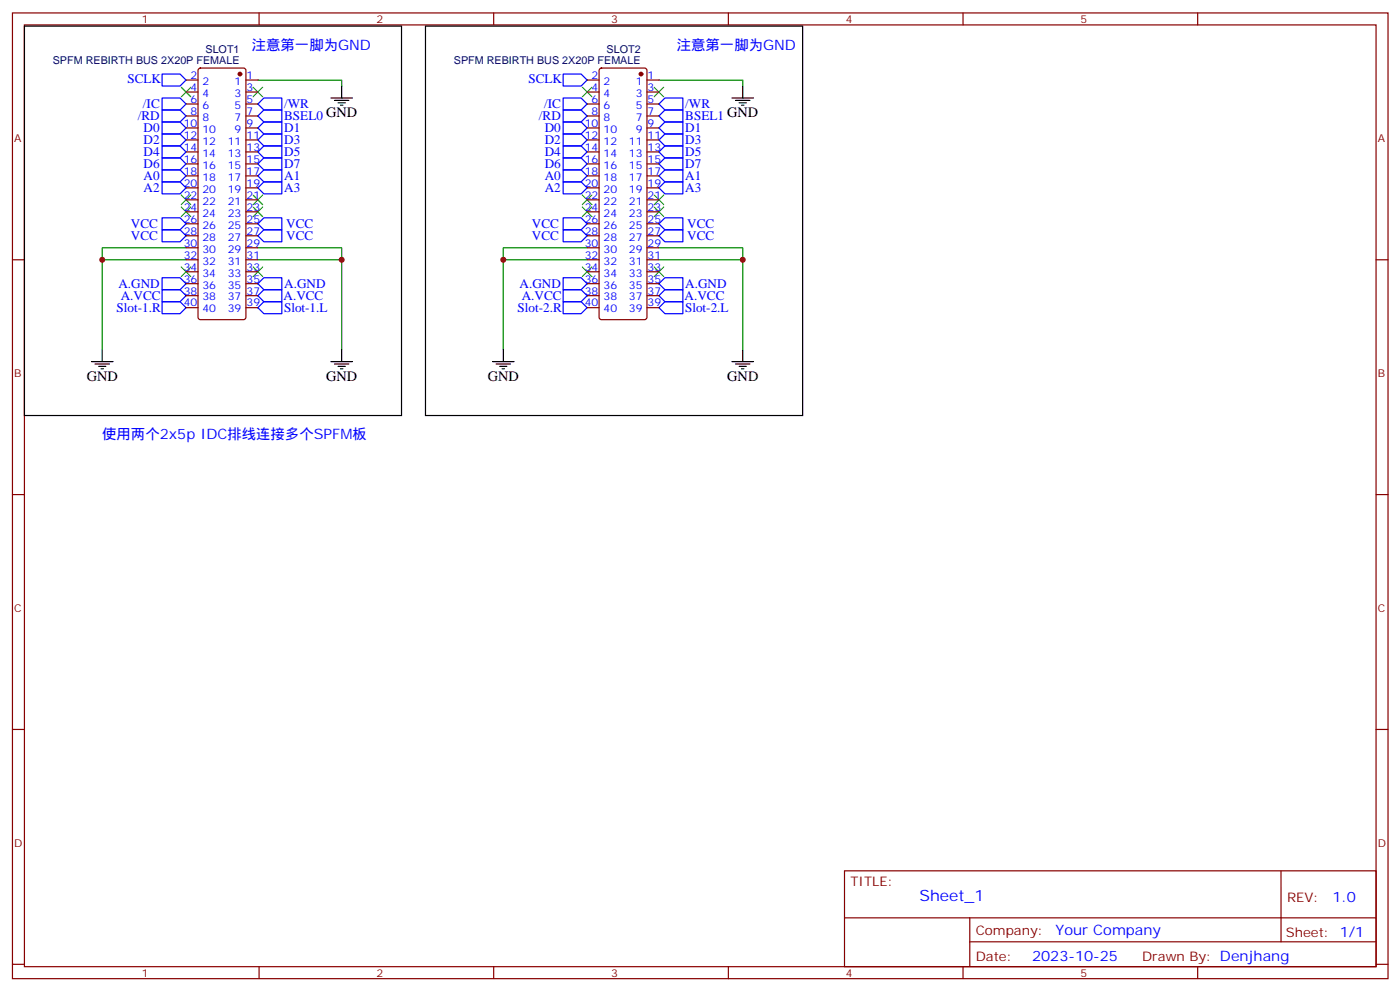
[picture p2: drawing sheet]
<svg xmlns="http://www.w3.org/2000/svg" width="413mm" height="292mm" viewBox="0 0 413 292" stroke-linecap="round" stroke-linejoin="round" font-family="sans-serif">
<g fill="none" stroke="#870000" stroke-width=".35">
<path d="M3.7 3.8h405.3v284.3h-405.3zM7.2 7.3h398.3v277.3h-398.3zM76.3 3.8v3.5M145.5 3.8v3.5M214.6 3.8v3.5M283.8 3.8v3.5M352.9 3.8v3.5M54.8 23.6h3.5M54.8 27.1h3.5M54.8 30.6h3.5M54.8 34.1h3.5M54.8 37.7h3.5"/>
<path d="M58.6 20.2l.5-.2h12.7l.5 .2 .2 .5v72.7l-.3 .5-.4 .2h-12.7l-.5-.2-.3-.5v-72.7zM72.5 23.6h3.5M72.5 27.1h3.5M72.5 30.6h3.5M72.5 34.1h3.5M72.5 37.7h3.5M173 23.6h3.5M173 27.1h3.5M173 30.6h3.5M173 34.1h3.5M173 37.7h3.5M176.8 20.2l.4-.2h12.7l.5 .2 .2 .5v72.7l-.2 .5-.5 .2h-12.7l-.5-.2-.2-.5v-72.7z"/>
<path d="M190.6 23.6h3.6M190.6 27.1h3.6M190.6 30.6h3.6M190.6 34.1h3.6M190.6 37.7h3.6M54.8 41.2h3.5M54.8 44.7h3.5M54.8 48.3h3.5M54.8 51.8h3.5M54.8 55.3h3.5M54.8 58.8h3.5M72.5 41.2h3.5"/>
<path d="M72.5 44.7h3.5M72.5 48.3h3.5M72.5 51.8h3.5M72.5 55.3h3.5M72.5 58.8h3.5M173 41.2h3.5M173 44.7h3.5M173 48.3h3.5M173 51.8h3.5M173 55.3h3.5M173 58.8h3.5M190.6 41.2h3.6"/>
<path d="M190.6 44.7h3.6M190.6 48.3h3.6M190.6 51.8h3.6M190.6 55.3h3.6M190.6 58.8h3.6M3.7 76.5h3.5M54.8 76.5h3.5M54.8 73h3.5M54.8 69.4h3.5M54.8 65.9h3.5M54.8 62.4h3.5M72.5 76.5h3.5"/>
<path d="M72.5 73h3.5M72.5 69.4h3.5M72.5 65.9h3.5M72.5 62.4h3.5M173 76.5h3.5M173 73h3.5M173 69.4h3.5M173 65.9h3.5M173 62.4h3.5M190.6 76.5h3.6M190.6 73h3.6M190.6 69.4h3.6"/>
<path d="M190.6 65.9h3.6M190.6 62.4h3.6M405.5 76.5h3.5M54.8 90.6h3.5M54.8 87.1h3.5M54.8 83.5h3.5M54.8 80h3.5M72.5 90.6h3.5M72.5 87.1h3.5M72.5 83.5h3.5M72.5 80h3.5M173 90.6h3.5"/>
<path d="M173 87.1h3.5M173 83.5h3.5M173 80h3.5M190.6 90.6h3.6M190.6 87.1h3.6M190.6 83.5h3.6M190.6 80h3.6M3.7 145.6h3.5M405.5 145.6h3.5M3.7 214.8h3.5M405.5 214.8h3.5M248.8 256.4h156.7v28.2h-156.7z"/>
<path d="M377.5 256.4v20.9M248.9 270.2h156.5M285.8 277.3h119.6M285.8 270.2v14.2M3.7 283.9h3.5M76.3 284.6v3.5M145.5 284.6v3.5M214.6 284.6v3.5M283.8 284.6v3.5M352.9 284.6v3.5M405.5 283.9h3.5"/>
</g>
<g fill="none" stroke="#00f" stroke-width=".35">
<path d="M47.8 28.9h5.3l1.7 1.7-1.7 1.8h-5.3zM47.8 32.4h5.3l1.7 1.7-1.7 1.8h-5.3zM47.8 35.9h5.3l1.7 1.8-1.7 1.7h-5.3zM47.8 39.4h5.3l1.7 1.8-1.7 1.8h-5.3zM47.8 21.8h5.3l1.7 1.8-1.7 1.7h-5.3zM76 30.6l1.8-1.7h5.2v3.5h-5.2zM77.8 32.4h5.2v3.5h-5.2l-1.8-1.8zM77.8 35.9h5.2v3.5h-5.2l-1.8-1.7zM77.8 39.4h5.2v3.6h-5.2l-1.8-1.8zM165.9 39.4h5.3l1.8 1.8-1.8 1.8h-5.3zM165.9 35.9h5.3l1.8 1.8-1.8 1.7h-5.3zM165.9 32.4h5.3l1.8 1.7-1.8 1.8h-5.3z"/>
<path d="M165.9 28.9h5.3l1.8 1.7-1.8 1.8h-5.3zM165.9 21.8h5.3l1.8 1.8-1.8 1.7h-5.3zM194.2 30.6l1.7-1.7h5.3v3.5h-5.3zM195.9 32.4h5.3v3.5h-5.3l-1.7-1.8zM195.9 39.4h5.3v3.6h-5.3l-1.7-1.8zM195.9 35.9h5.3v3.5h-5.3l-1.7-1.7zM47.8 43h5.3l1.7 1.7-1.7 1.8h-5.3zM47.8 46.5h5.3l1.7 1.8-1.7 1.7h-5.3zM47.8 50h5.3l1.7 1.8-1.7 1.8h-5.3zM47.8 53.6h5.3l1.7 1.7-1.7 1.8h-5.3zM77.8 43h5.2v3.5h-5.2l-1.8-1.8zM77.8 46.5h5.2v3.5h-5.2l-1.8-1.7z"/>
<path d="M77.8 50h5.2v3.6h-5.2l-1.8-1.8zM77.8 53.6h5.2v3.5h-5.2l-1.8-1.8zM165.9 53.6h5.3l1.8 1.7-1.8 1.8h-5.3zM165.9 50h5.3l1.8 1.8-1.8 1.8h-5.3zM165.9 46.5h5.3l1.8 1.8-1.8 1.7h-5.3zM165.9 43h5.3l1.8 1.7-1.8 1.8h-5.3zM195.9 53.6h5.3v3.5h-5.3l-1.7-1.8zM195.9 50h5.3v3.6h-5.3l-1.7-1.8zM195.9 46.5h5.3v3.5h-5.3l-1.7-1.7zM195.9 43h5.3v3.5h-5.3l-1.7-1.8zM47.8 64.1h5.3l1.7 1.8-1.7 1.8h-5.3zM47.8 67.7h5.3l1.7 1.7-1.7 1.8h-5.3z"/>
<path d="M77.8 64.1h5.2v3.6h-5.2l-1.8-1.8zM77.8 67.7h5.2v3.5h-5.2l-1.8-1.8zM165.9 67.7h5.3l1.8 1.7-1.8 1.8h-5.3zM165.9 64.1h5.3l1.8 1.8-1.8 1.8h-5.3zM195.9 67.7h5.3v3.5h-5.3l-1.7-1.8zM195.9 64.1h5.3v3.6h-5.3l-1.7-1.8zM47.8 85.3h5.3l1.7 1.8-1.7 1.7h-5.3zM47.8 88.8h5.3l1.7 1.8-1.7 1.8h-5.3zM47.8 81.8h5.3l1.7 1.7-1.7 1.8h-5.3zM76 87.1l1.8-1.8h5.2v3.5h-5.2zM76 90.6l1.8-1.8h5.2v3.6h-5.2zM77.8 81.8h5.2v3.5h-5.2l-1.8-1.8z"/>
<path d="M165.9 85.3h5.3l1.8 1.8-1.8 1.7h-5.3zM165.9 88.8h5.3l1.8 1.8-1.8 1.8h-5.3zM165.9 81.8h5.3l1.8 1.7-1.8 1.8h-5.3zM194.2 87.1l1.7-1.8h5.3v3.5h-5.3zM194.2 90.6l1.7-1.8h5.3v3.6h-5.3zM195.9 81.8h5.3v3.5h-5.3l-1.7-1.8z"/>
</g>
<g fill="none" stroke="#3c3" stroke-width=".35">
<path d="M53.4 25.7l2.8 2.8M56.2 25.7l-2.8 2.8M74.6 25.7l2.8 2.8M77.4 25.7l-2.8 2.8M171.6 25.7l2.8 2.8M174.4 25.7l-2.8 2.8M192.8 25.7l2.8 2.8M195.6 25.7l-2.8 2.8M53.4 57.4l2.8 2.9M56.2 57.4l-2.8 2.9M74.6 57.4l2.8 2.9M77.4 57.4l-2.8 2.9"/>
<path d="M171.6 57.4l2.8 2.9M174.4 57.4l-2.8 2.9M192.8 57.4l2.8 2.9M195.6 57.4l-2.8 2.9M53.4 78.6l2.8 2.8M53.4 61l2.8 2.8M56.2 78.6l-2.8 2.8M56.2 61l-2.8 2.8M74.6 78.6l2.8 2.8M74.6 61l2.8 2.8M77.4 78.6l-2.8 2.8M77.4 61l-2.8 2.8"/>
<path d="M171.6 61l2.8 2.8M171.6 78.6l2.8 2.8M174.4 78.6l-2.8 2.8M174.4 61l-2.8 2.8M192.8 61l2.8 2.8M192.8 78.6l2.8 2.8M195.6 61l-2.8 2.8M195.6 78.6l-2.8 2.8"/>
</g>
<g fill="none" stroke="#000" stroke-width=".35">
<path d="M7.2 7.7h111.1v114.6h-111.1zM125.4 7.7h111.1v114.6h-111.1zM97.5 28.9h6.4M98.6 29.6h4.2M99.6 30.3h2.1M100.3 31h.7M100.7 25.3v3.6M215.7 28.9h6.3M216.7 29.6h4.3M217.8 30.3h2.1M218.5 31h.7M218.9 25.3v3.6"/>
<path d="M27 106.5h6.3M28 107.2h4.2M29.1 107.9h2.1M29.8 108.6h.7M30.1 102.9v3.6M97.5 106.5h6.4M98.6 107.2h4.2M99.6 107.9h2.1M100.3 108.6h.7M100.7 102.9v3.6M145.1 106.5h6.4M146.2 107.2h4.2"/>
<path d="M147.2 107.9h2.2M148 108.6h.7M148.3 102.9v3.6M215.7 106.5h6.3M216.7 107.2h4.3M217.8 107.9h2.1M218.5 108.6h.7M218.9 102.9v3.6"/>
</g>
<path d="M76 23.6h24.7v1.7M194.2 23.6h24.7v1.7M30.1 76.5h24.7M54.8 73h-24.7v29.9M76 76.5h24.7M76 73h24.7v29.9M148.3 76.5h24.7M173 73h-24.7v29.9M194.2 73h24.7v29.9M194.2 76.5h24.7" fill="none" stroke="#008700" stroke-width=".35"/>
<g fill="#870000" stroke="#870000" stroke-width=".35">
<circle cx="70.7" cy="21.8" r=".53"/>
<circle cx="188.9" cy="21.8" r=".53"/>
</g>
<g fill="#c00">
<circle cx="30.1" cy="76.5" r=".88"/>
<circle cx="100.7" cy="76.5" r=".88"/>
<circle cx="218.9" cy="76.5" r=".88"/>
<circle cx="148.3" cy="76.5" r=".88"/>
</g>
<text font-size="4.6" fill="#00f" x="270.9" y="265.4">Sheet_1</text>
<g font-size="4.2" fill="#00f">
<text x="74.2" y="14.7">注意第一脚为GND</text>
<text x="199.5" y="14.7">注意第一脚为GND</text>
<text x="30.1" y="129.4">使用两个2x5p IDC排线连接多个SPFM板</text>
<text x="392.6" y="265.7">1.0</text>
<text x="311" y="275.2">Your Company</text>
<text x="304.1" y="283">2023-10-25</text>
</g>
<g font-size="4.2">
<text x="25.5" y="112.1">GND</text>
<text x="96.1" y="112.1">GND</text>
<text x="143.7" y="112.1">GND</text>
<text x="214.3" y="112.1">GND</text>
</g>
<g font-size="3.9" fill="#00f">
<text x="37.5" y="24.4">SCLK</text>
<text x="155.7" y="24.4">SCLK</text>
<text x="40.6" y="35.4">/RD</text>
<text x="42.1" y="31.9">/IC</text>
<text x="83.7" y="35.4">BSEL0 GND</text>
<text x="83.7" y="31.9">/WR</text>
<text x="158.8" y="35.4">/RD</text>
<text x="160.3" y="31.9">/IC</text>
<text x="201.9" y="35.4">BSEL1 GND</text>
<text x="201.9" y="31.9">/WR</text>
<text x="42.3" y="38.9">D0</text>
<text x="83.7" y="38.8">D1</text>
<text x="160.5" y="38.9">D0</text>
<text x="201.9" y="38.8">D1</text>
<text x="42.3" y="42.4">D2</text>
<text x="42.3" y="45.9">D4</text>
<text x="83.7" y="42.4">D3</text>
<text x="83.7" y="45.9">D5</text>
<text x="160.5" y="45.9">D4</text>
<text x="160.5" y="42.4">D2</text>
<text x="201.9" y="45.9">D5</text>
<text x="201.9" y="42.4">D3</text>
<text x="42.3" y="49.4">D6</text>
<text x="42.3" y="53">A0</text>
<text x="83.7" y="49.4">D7</text>
<text x="83.7" y="53">A1</text>
<text x="160.5" y="53">A0</text>
<text x="160.5" y="49.4">D6</text>
<text x="201.9" y="53">A1</text>
<text x="201.9" y="49.4">D7</text>
<text x="42.3" y="56.5">A2</text>
<text x="83.7" y="56.5">A3</text>
<text x="160.5" y="56.5">A2</text>
<text x="201.9" y="56.5">A3</text>
<text x="38.6" y="67.2">VCC</text>
<text x="38.6" y="70.7">VCC</text>
<text x="84.3" y="67.2">VCC</text>
<text x="84.3" y="70.7">VCC</text>
<text x="156.7" y="70.7">VCC</text>
<text x="156.7" y="67.2">VCC</text>
<text x="202.5" y="70.7">VCC</text>
<text x="202.5" y="67.2">VCC</text>
<text x="34.9" y="84.8">A.GND</text>
<text x="35.6" y="88.3">A.VCC</text>
<text x="83.6" y="88.3">A.VCC</text>
<text x="83.7" y="84.8">A.GND</text>
<text x="153.1" y="84.8">A.GND</text>
<text x="153.8" y="88.3">A.VCC</text>
<text x="201.7" y="88.3">A.VCC</text>
<text x="201.9" y="84.8">A.GND</text>
<text x="34.3" y="91.9">Slot-1.R</text>
<text x="83.7" y="92">Slot-1.L</text>
<text x="152.5" y="91.9">Slot-2.R</text>
<text x="201.9" y="92">Slot-2.L</text>
</g>
<g font-size="3.9" fill="#800">
<text x="250.6" y="261">TITLE:</text>
<text x="379.2" y="265.7">REV:</text>
<text x="287.5" y="275.2">Company:</text>
<text x="378.9" y="275.8">Sheet: 1/1</text>
<text x="287.5" y="282.9">Date:</text>
<text x="336.6" y="282.9">Drawn By: Denjhang</text>
</g>
<g font-size="3.2" fill="#800">
<text x="41.8" y="6.8">1</text>
<text x="110.9" y="6.8">2</text>
<text x="180.1" y="6.8">3</text>
<text x="249.2" y="6.8">4</text>
<text x="318.3" y="6.8">5</text>
<text x="4.2" y="41.9">A</text>
<text x="406" y="41.9">A</text>
<text x="4.2" y="111.1">B</text>
<text x="406" y="111.1">B</text>
<text x="4.2" y="180.2">C</text>
<text x="406" y="180.2">C</text>
<text x="4.2" y="249.3">D</text>
<text x="406" y="249.3">D</text>
<text x="41.8" y="287.6">1</text>
<text x="110.9" y="287.6">2</text>
<text x="180.1" y="287.6">3</text>
<text x="249.2" y="287.6">4</text>
<text x="318.3" y="287.6">5</text>
</g>
<g font-size="3.2" fill="#000080">
<text x="60.6" y="15.7">SLOT1</text>
<text x="178.7" y="15.7">SLOT2</text>
<text x="15.6" y="18.8">SPFM REBIRTH BUS 2X20P FEMALE</text>
<text x="133.7" y="18.8">SPFM REBIRTH BUS 2X20P FEMALE</text>
</g>
<g font-size="3.2" fill="#00f">
<text x="56.2" y="23.2">2</text>
<text x="72.6" y="23.2">1</text>
<text x="174.3" y="23.2">2</text>
<text x="190.8" y="23.2">1</text>
<text x="56.2" y="26.7">4</text>
<text x="59.7" y="28.5">4</text>
<text x="59.7" y="25">2</text>
<text x="69.1" y="25">1</text>
<text x="69.1" y="28.5">3</text>
<text x="72.6" y="26.7">3</text>
<text x="174.3" y="26.7">4</text>
<text x="177.8" y="28.5">4</text>
<text x="177.8" y="25">2</text>
<text x="187.3" y="25">1</text>
<text x="187.3" y="28.5">3</text>
<text x="190.8" y="26.7">3</text>
<text x="56.2" y="33.8">8</text>
<text x="56.2" y="30.3">6</text>
<text x="59.7" y="35.6">8</text>
<text x="59.7" y="32">6</text>
<text x="69.1" y="32">5</text>
<text x="69.1" y="35.6">7</text>
<text x="72.6" y="30.3">5</text>
<text x="72.6" y="33.8">7</text>
<text x="174.3" y="33.8">8</text>
<text x="174.3" y="30.3">6</text>
<text x="177.8" y="35.6">8</text>
<text x="177.8" y="32">6</text>
<text x="187.3" y="32">5</text>
<text x="187.3" y="35.6">7</text>
<text x="190.8" y="30.3">5</text>
<text x="190.8" y="33.8">7</text>
<text x="54.1" y="40.9">12</text>
<text x="54.1" y="37.3">10</text>
<text x="59.7" y="39.1">10</text>
<text x="69.1" y="39.1">9</text>
<text x="72.6" y="37.3">9</text>
<text x="72.6" y="40.9">11</text>
<text x="172.3" y="40.9">12</text>
<text x="172.3" y="37.3">10</text>
<text x="177.8" y="39.1">10</text>
<text x="187.3" y="39.1">9</text>
<text x="190.8" y="37.3">9</text>
<text x="190.8" y="40.9">11</text>
<text x="54.1" y="47.9">16</text>
<text x="54.1" y="44.4">14</text>
<text x="59.7" y="46.1">14</text>
<text x="59.7" y="42.6">12</text>
<text x="67.1" y="42.6">11</text>
<text x="67.1" y="46.1">13</text>
<text x="72.6" y="44.4">13</text>
<text x="72.6" y="47.9">15</text>
<text x="172.3" y="47.9">16</text>
<text x="172.3" y="44.4">14</text>
<text x="177.8" y="46.1">14</text>
<text x="177.8" y="42.6">12</text>
<text x="185.3" y="42.6">11</text>
<text x="185.3" y="46.1">13</text>
<text x="190.8" y="44.4">13</text>
<text x="190.8" y="47.9">15</text>
<text x="54.1" y="51.4">18</text>
<text x="59.7" y="53.2">18</text>
<text x="59.7" y="49.7">16</text>
<text x="67.1" y="49.7">15</text>
<text x="67.1" y="53.2">17</text>
<text x="72.6" y="51.4">17</text>
<text x="172.3" y="51.4">18</text>
<text x="177.8" y="53.2">18</text>
<text x="177.8" y="49.7">16</text>
<text x="185.3" y="49.7">15</text>
<text x="185.3" y="53.2">17</text>
<text x="190.8" y="51.4">17</text>
<text x="54.1" y="58.5">22</text>
<text x="54.1" y="55">20</text>
<text x="59.7" y="56.7">20</text>
<text x="67.1" y="56.7">19</text>
<text x="72.6" y="55">19</text>
<text x="72.6" y="58.5">21</text>
<text x="172.3" y="58.5">22</text>
<text x="172.3" y="55">20</text>
<text x="177.8" y="56.7">20</text>
<text x="185.3" y="56.7">19</text>
<text x="190.8" y="55">19</text>
<text x="190.8" y="58.5">21</text>
<text x="54.1" y="65.5">26</text>
<text x="54.1" y="62">24</text>
<text x="59.7" y="63.8">24</text>
<text x="59.7" y="60.3">22</text>
<text x="67.1" y="60.3">21</text>
<text x="67.1" y="63.8">23</text>
<text x="72.6" y="62">23</text>
<text x="72.6" y="65.5">25</text>
<text x="172.3" y="65.5">26</text>
<text x="172.3" y="62">24</text>
<text x="177.8" y="63.8">24</text>
<text x="177.8" y="60.3">22</text>
<text x="185.3" y="60.3">21</text>
<text x="185.3" y="63.8">23</text>
<text x="190.8" y="62">23</text>
<text x="190.8" y="65.5">25</text>
<text x="54.1" y="69.1">28</text>
<text x="59.7" y="70.8">28</text>
<text x="59.7" y="67.3">26</text>
<text x="67.1" y="67.3">25</text>
<text x="67.1" y="70.8">27</text>
<text x="72.6" y="69.1">27</text>
<text x="172.3" y="69.1">28</text>
<text x="177.8" y="70.8">28</text>
<text x="177.8" y="67.3">26</text>
<text x="185.3" y="67.3">25</text>
<text x="185.3" y="70.8">27</text>
<text x="190.8" y="69.1">27</text>
<text x="54.1" y="76.1">32</text>
<text x="54.1" y="72.6">30</text>
<text x="59.7" y="77.9">32</text>
<text x="59.7" y="74.4">30</text>
<text x="67.1" y="74.4">29</text>
<text x="67.1" y="77.9">31</text>
<text x="72.6" y="72.6">29</text>
<text x="72.6" y="76.1">31</text>
<text x="172.3" y="76.1">32</text>
<text x="172.3" y="72.6">30</text>
<text x="177.8" y="77.9">32</text>
<text x="177.8" y="74.4">30</text>
<text x="185.3" y="74.4">29</text>
<text x="185.3" y="77.9">31</text>
<text x="190.8" y="72.6">29</text>
<text x="190.8" y="76.1">31</text>
<text x="54.1" y="83.2">36</text>
<text x="54.1" y="79.7">34</text>
<text x="59.7" y="81.4">34</text>
<text x="67.1" y="81.4">33</text>
<text x="72.6" y="79.7">33</text>
<text x="72.6" y="83.2">35</text>
<text x="172.3" y="83.2">36</text>
<text x="172.3" y="79.7">34</text>
<text x="177.8" y="81.4">34</text>
<text x="185.3" y="81.4">33</text>
<text x="190.8" y="79.7">33</text>
<text x="190.8" y="83.2">35</text>
<text x="54.1" y="86.7">38</text>
<text x="59.7" y="88.5">38</text>
<text x="59.7" y="84.9">36</text>
<text x="67.1" y="84.9">35</text>
<text x="67.1" y="88.5">37</text>
<text x="72.6" y="86.7">37</text>
<text x="172.3" y="86.7">38</text>
<text x="177.8" y="88.5">38</text>
<text x="177.8" y="84.9">36</text>
<text x="185.3" y="84.9">35</text>
<text x="185.3" y="88.5">37</text>
<text x="190.8" y="86.7">37</text>
<text x="54.1" y="90.2">40</text>
<text x="59.7" y="92">40</text>
<text x="67.1" y="92">39</text>
<text x="72.6" y="90.2">39</text>
<text x="172.3" y="90.2">40</text>
<text x="177.8" y="92">40</text>
<text x="185.3" y="92">39</text>
<text x="190.8" y="90.2">39</text>
</g>
</svg>
